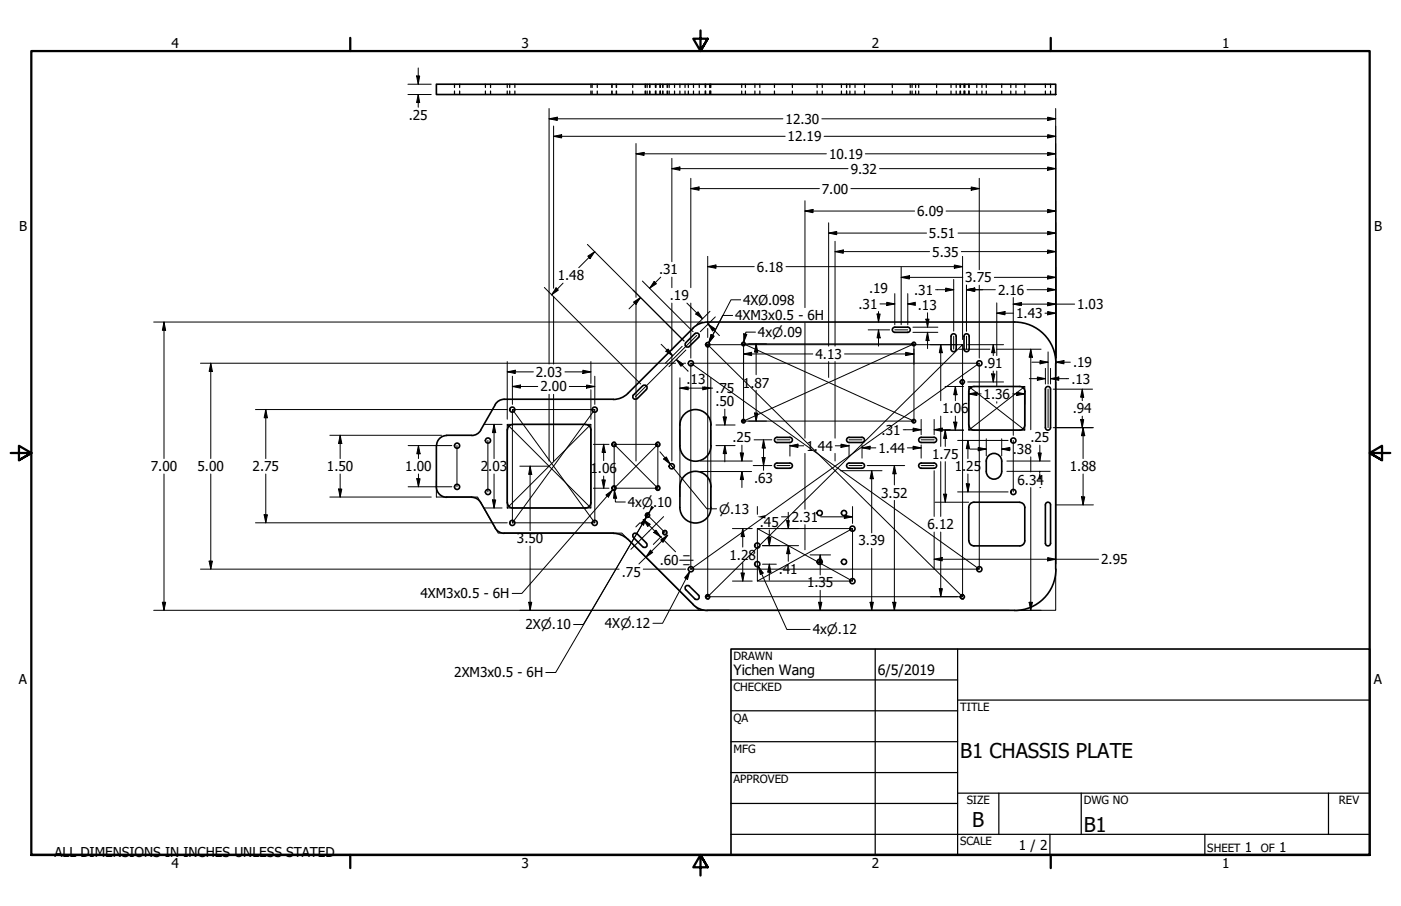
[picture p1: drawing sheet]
<svg xmlns="http://www.w3.org/2000/svg" width="432mm" height="279mm" viewBox="0 0 432 279" stroke-linecap="round" stroke-linejoin="round" font-family="sans-serif">
<!-- layer: Hidden Narrow (ANSI) -->
<g fill="none" stroke="#000" stroke-width=".31">
<path d="M188.5 26v1M188.5 28.1v1M190.1 26v1M190.1 28.1v1M198.8 26v1M198.8 28.1v1M200.3 26v1M200.3 28.1v1M202 26v1M202 28.1v1M203.5 26v1M203.5 28.1v1"/>
<path d="M203.6 26v1M203.6 28.1v1M204.2 26v1M204.2 28.1v1M205.7 26v1M205.7 28.1v1M217.4 26v1M217.4 28.1v1M218.9 26v1M218.9 28.1v1M295.8 26v1M295.8 28.1v1"/>
<path d="M297.4 26v1M297.4 28.1v1M218.5 105.7a.75 .75 0 0 0-1.1 .6 .75 .75 0 0 0 1.1 .6M297 117.2a.75 .75 0 0 0-1.2 .6 .75 .75 0 0 0 1.2 .6M189.7 136.4a.75 .75 0 0 0-1.2 .6 .75 .75 0 0 0 1.2 .7M203.1 136.4a.75 .75 0 0 0-1.1 .6 .75 .75 0 0 0 1.1 .7M189.7 149.9a.75 .75 0 0 0-1.2 .7 .75 .75 0 0 0 1.2 .6M200 158.2a.75 .75 0 0 0-1.2 .7 .75 .75 0 0 0 1.2 .6M203.1 149.9a.77 .77 0 0 0-1.1 .6 .77 .77 0 0 0 1.1 .7M205.4 163.6a.75 .75 0 0 0-1.2 .7 .75 .75 0 0 0 1.2 .6M218.5 183.4a.75 .75 0 0 0-1.1 .6 .75 .75 0 0 0 1.1 .7M297 183.4a.75 .75 0 0 0-1.2 .6 .75 .75 0 0 0 1.2 .7"/>
</g>
<!-- layer: Visible (ANSI) -->
<g fill="none" stroke="#000" stroke-width=".51">
<path d="M134.5 26h190.9v3.1h-190.9zM218.1 99.3l-2.1 .4-1.3 .6-1.1 .9M218.1 99.3h94.6a12.7 12.7 0 0 1 12.7 12.7M198.1 119l-2.8 2.8M198.1 119a.79 .79 0 0 1 1.1 0 .79 .79 0 0 1 0 1.1M211.4 105.7a.79 .79 0 0 0 0 1.1 .79 .79 0 0 0 1.1 0M213.6 101.2l-20.1 20.1M214.2 102.9a.79 .79 0 0 1 1.1 0 .79 .79 0 0 1 0 1.1M214.2 102.9l-2.8 2.8M215.3 104l-2.8 2.8M275.8 100.9h3.9a.79 .79 0 0 1 .8 .8 .79 .79 0 0 1-.8 .8h-3.9M275.8 100.9a.79 .79 0 0 0-.8 .8 .79 .79 0 0 0 .8 .8"/>
<path d="M293.1 107.7a.79 .79 0 0 0 .8 .8 .79 .79 0 0 0 .8-.8M293.1 107.7v-4a.79 .79 0 0 1 .8-.8 .79 .79 0 0 1 .8 .8v4M297.1 107.7a.79 .79 0 0 0 .8 .8 .79 .79 0 0 0 .8-.8M297.1 107.7v-4a.79 .79 0 0 1 .8-.8 .79 .79 0 0 1 .8 .8v4M322.2 120a.79 .79 0 0 1 .8-.8 .79 .79 0 0 1 .8 .8M325.4 112v63.5M134.5 137.4v12.7M137.7 134.2h7.7M137.7 134.3a3.1 3.1 0 0 0-3.1 3.1M156.3 132.5v22.6M158 130.9h22.5M158 130.9l-1.1 .5-.5 1.2"/>
<path d="M180.5 130.9l1.1 .5 .5 1.1v22.5l-.5 1.2-1.1 .5M189 123.1l-34.1 .1-1.1 .4-.8 .7-5.2 8.9-1.3 .9-1.1 .2M193.5 121.3l-1.1 .9-1.3 .6-2.1 .4M195.2 121.8a.79 .79 0 0 0 0 1.1 .79 .79 0 0 0 1.2 0M199.2 120.1l-2.8 2.8M209.5 137.4a4.8 4.8 0 0 0 4.8 4.8 4.8 4.8 0 0 0 4.8-4.8M219.1 131.1v6.3M219.1 131.1a4.8 4.8 0 0 0-4.8-4.8 4.8 4.8 0 0 0-4.8 4.8v6.3M243.4 134.9a.79 .79 0 0 1 .8 .8 .79 .79 0 0 1-.8 .8M243.5 134.9h-4a.79 .79 0 0 0-.8 .8 .79 .79 0 0 0 .8 .8h4M261.7 134.9h4a.79 .79 0 0 1 .7 .8 .79 .79 0 0 1-.7 .8h-4M261.7 134.9a.79 .79 0 0 0-.8 .8 .79 .79 0 0 0 .8 .8"/>
<path d="M287.9 134.9a.79 .79 0 0 1 .8 .8 .79 .79 0 0 1-.8 .8M287.9 134.9h-4a.79 .79 0 0 0-.8 .8 .79 .79 0 0 0 .8 .8h4M298.6 120.8l.5-1.1 1.1-.5h14.1l1.1 .5 .5 1.1M298.6 120.8v10.3M315.8 120.8v10.3a1.56 1.56 0 0 1-1.5 1.6h-14.1a1.56 1.56 0 0 1-1.6-1.6M322.2 131.9a.79 .79 0 0 0 .8 .8 .79 .79 0 0 0 .8-.8M322.2 120v11.9M323.8 120v11.9M134.5 150.1a3.2 3.2 0 0 0 3.2 3.3M137.7 153.3h7.7M145.4 153.4l1.6 .4 1.1 1.1M148.1 154.9l4.9 8.4 .8 .7 1 .4 34.2 .1 1.4 .1 1.3 .5 1.8 1.2"/>
<path d="M156.4 155l.5 1.2 1.1 .5M158 156.7h22.5M219.1 150.2v6.3M219.1 150.1a4.8 4.8 0 0 0-4.8-4.7 4.8 4.8 0 0 0-4.8 4.8v6.3a4.8 4.8 0 0 0 4.8 4.8 4.8 4.8 0 0 0 4.8-4.8M243.4 142.8a.79 .79 0 0 1 .8 .8 .79 .79 0 0 1-.8 .8M243.5 142.8h-4a.79 .79 0 0 0-.8 .8 .79 .79 0 0 0 .8 .8h4M261.7 142.8h4a.79 .79 0 0 1 .7 .8 .79 .79 0 0 1-.7 .8h-4M261.7 142.8a.79 .79 0 0 0-.8 .8 .79 .79 0 0 0 .8 .8M287.9 142.8a.79 .79 0 0 1 .8 .8 .79 .79 0 0 1-.8 .8M287.9 142.8h-4a.79 .79 0 0 0-.8 .8 .79 .79 0 0 0 .8 .8h4M304 145.4a2.38 2.38 0 0 0 2.4 2.4 2.38 2.38 0 0 0 2.3-2.4M304 142.2a2.38 2.38 0 0 1 2.4-2.4 2.38 2.38 0 0 1 2.3 2.4"/>
<path d="M304 142.2v3.2M308.7 142.2v3.2M314.3 154.9h-14.1l-.8 .2-.6 .6-.2 .8v10.3M314.3 154.9a1.56 1.56 0 0 1 1.5 1.6v10.3M322.2 155.7a.79 .79 0 0 1 .8-.8 .79 .79 0 0 1 .8 .8M322.2 155.7v11.9M323.8 155.7v11.9M193.5 166.3l20.1 20.1 1.7 1.2 1.4 .5 1.4 .2M195.3 165.8l2.8 2.8M196.4 164.6a.79 .79 0 0 0-1.2 0 .79 .79 0 0 0 0 1.2M196.4 164.7l2.8 2.7M199.2 167.5a.79 .79 0 0 1 0 1.1 .79 .79 0 0 1-1.1 0"/>
<path d="M298.6 166.8a1.56 1.56 0 0 0 1.6 1.5h14.1a1.56 1.56 0 0 0 1.5-1.5M322.2 167.5a.79 .79 0 0 0 .8 .8 .79 .79 0 0 0 .8-.8M325.4 175.5a12.7 12.7 0 0 1-12.7 12.8M211.4 181.9l2.8 2.8M212.5 180.8l2.8 2.8M212.5 180.8a.79 .79 0 0 0-1.1 0 .79 .79 0 0 0 0 1.1M215.3 183.6a.79 .79 0 0 1 0 1.1 .79 .79 0 0 1-1.1 0M218.1 188.2h94.6"/>
<circle cx="212.9" cy="112" r=".79"/>
<circle cx="218.2" cy="106.3" r=".6"/>
<circle cx="229.1" cy="106.1" r=".54"/>
<circle cx="281.7" cy="106.1" r=".54"/>
<circle cx="296.6" cy="117.8" r=".6"/>
<circle cx="301.8" cy="112" r=".79"/>
<circle cx="140.9" cy="137.4" r=".79"/>
<circle cx="150.4" cy="135.9" r=".79"/>
<circle cx="157.9" cy="126.3" r=".79"/>
<circle cx="183.3" cy="126.3" r=".79"/>
<circle cx="189.3" cy="137.1" r=".6"/>
<circle cx="202.8" cy="137.1" r=".6"/>
<circle cx="229.1" cy="129.9" r=".54"/>
<circle cx="281.7" cy="129.9" r=".54"/>
<circle cx="312.3" cy="135.9" r=".79"/>
<circle cx="140.9" cy="150.1" r=".79"/>
<circle cx="150.4" cy="151.7" r=".79"/>
<circle cx="189.3" cy="150.5" r=".6"/>
<circle cx="199.6" cy="158.9" r=".6"/>
<circle cx="202.8" cy="150.5" r=".6"/>
<circle cx="207" cy="143.8" r=".79"/>
<circle cx="252.6" cy="158.2" r=".79"/>
<circle cx="260.1" cy="158.2" r=".79"/>
<circle cx="312.3" cy="151.7" r=".79"/>
<circle cx="157.9" cy="161.3" r=".79"/>
<circle cx="183.3" cy="161.3" r=".79"/>
<circle cx="204.9" cy="164.2" r=".6"/>
<circle cx="212.9" cy="175.5" r=".79"/>
<circle cx="233.4" cy="174" r=".79"/>
<circle cx="233.4" cy="168.2" r=".79"/>
<circle cx="252.6" cy="173.3" r=".79"/>
<circle cx="260.1" cy="173.3" r=".79"/>
<circle cx="262.7" cy="179.2" r=".79"/>
<circle cx="262.7" cy="163" r=".79"/>
<circle cx="301.8" cy="175.5" r=".79"/>
<circle cx="218.2" cy="184.1" r=".6"/>
<circle cx="296.6" cy="184.1" r=".6"/>
</g>
<!-- layer: Hidden (ANSI) -->
<g fill="none" stroke="#000" stroke-width=".38">
<path d="M140.1 26v1M140.1 28.1v1M141.7 26v1M141.7 28.1v1M149.6 26v1M149.6 28.1v1M151.2 26v1M151.2 28.1v1M156.3 26v1M156.3 28.1v1M157.1 26v1M157.1 28.1v1"/>
<path d="M158.7 26v1M158.7 28.1v1M182.1 26v1M182.1 28.1v1M182.5 26v1M182.5 28.1v1M184.1 26v1M184.1 28.1v1M188.7 26v1M188.7 28.1v1M189.9 26v1M189.9 28.1v1"/>
<path d="M195 26v1M195 28.1v1M198.9 26v1M198.9 28.1v1M199.5 26v1M199.5 28.1v1M200.2 26v1M200.2 28.1v1M202.2 26v1M202.2 28.1v1M203.4 26v1M203.4 28.1v1"/>
<path d="M204.3 26v1M204.3 28.1v1M205.6 26v1M205.6 28.1v1M206.2 26v1M206.2 28.1v1M207.9 26v1M207.9 28.1v1M209.5 26v1M209.5 28.1v1M211.1 26v1M211.1 28.1v1"/>
<path d="M212.2 26v1M212.2 28.1v1M213.7 26v1M213.7 28.1v1M215.5 26v1M215.5 28.1v1M217.5 26v1M217.5 28.1v1M218.8 26v1M218.8 28.1v1M219.1 26v1M219.1 28.1v1"/>
<path d="M228.6 26v1M228.6 28.1v1M229.7 26v1M229.7 28.1v1M232.7 26v1M232.7 28.1v1M234.2 26v1M234.2 28.1v1M238.7 26v1M238.7 28.1v1M244.2 26v1M244.2 28.1v1"/>
<path d="M251.8 26v1M251.8 28.1v1M253.4 26v1M253.4 28.1v1M259.3 26v1M259.3 28.1v1M260.9 26v1M260.9 28.1v1M261.9 26v1M261.9 28.1v1M263.5 26v1M263.5 28.1v1"/>
<path d="M266.4 26v1M266.4 28.1v1M275 26v1M275 28.1v1M280.5 26v1M280.5 28.1v1M281.1 26v1M281.1 28.1v1M282.2 26v1M282.2 28.1v1M283.1 26v1M283.1 28.1v1"/>
<path d="M288.7 26v1M288.7 28.1v1M293.1 26v1M293.1 28.1v1M294.7 26v1M294.7 28.1v1M296 26v1M296 28.1v1M297.1 26v1M297.1 28.1v1M297.2 26v1M297.2 28.1v1"/>
<path d="M298.6 26v1M298.6 28.1v1M298.7 26v1M298.7 28.1v1M301.1 26v1M301.1 28.1v1M302.6 26v1M302.6 28.1v1M304 26v1M304 28.1v1M308.7 26v1M308.7 28.1v1"/>
<path d="M311.5 26v1M311.5 28.1v1M313.1 26v1M313.1 28.1v1M315.8 26v1M315.8 28.1v1M322.2 26v1M322.2 28.1v1M323.8 26v1M323.8 28.1v1"/>
</g>
<!-- layer: Border (ANSI) -->
<path d="M107.9 11.7v4M215.9 9.4v6.3l-2.2-3.8h4.4l-2.2 3.8 2.2-3.8M323.8 11.7v4M3.3 139.7h6.4l-3.9-2.2v4.4l3.9-2.2-3.9 2.2M428.5 139.7h-6.4l3.9-2.2v4.4l-3.9-2.2 3.9 2.2M9.7 263.7v-248h412.4v248h-412.4h412.4M107.9 263.7v4M218.1 267.5l-2.2-3.8 2.2 3.8h-4.4l2.2-3.8v6.3M323.8 263.7v4" fill="none" stroke="#000" stroke-width=".7"/>
<!-- layer: Sketch Geometry (ANSI) -->
<g fill="none" stroke="#000" stroke-width=".31">
<path d="M212.9 112l88.9 63.5h-88.9zM212.9 112h88.9v63.5M214.8 103.4l-19 19M218.1 106.3h78.6l-78.6 77.7zM218.1 106.3l78.6 77.7M229.2 106l52.5 23.9h-52.5zM229.2 106h52.5v23.9M275.8 101.7h4M281.7 106l-52.5 23.9M293.9 103.7v4M296.7 106.3v77.7h-78.6M297.9 103.7v4"/>
<path d="M298.6 119.2v13.5l17.2-13.5M298.6 119.2h17.2v13.5h-17.2M298.6 119.2l17.2 13.5M301.8 112l-88.9 63.5M140.8 137.4v12.7M150.4 135.8v15.9M156.3 130.9l25.8 25.8h-25.8zM156.3 130.9h25.8v25.8M157.9 126.3l25.4 34.9h-25.4zM157.9 126.3h25.4v34.9M182.1 130.9l-25.8 25.8M183.3 126.3l-25.4 34.9"/>
<path d="M189.3 137v13.6l13.5-13.6M189.3 137h13.5v13.6h-13.5M189.3 137l13.5 13.6M209.5 132.6v20.6M219.1 132.6v24.2M239.5 135.6h4M261.7 135.6h4M283.9 135.6h4M312.3 135.8v15.9M323 120v11.9M134.5 148.1v5.2h12.7l6.3 11.1h38.1l23.9 23.8h9.3M199.6 158.9l5.4 5.4"/>
<path d="M239.5 143.6h4M261.7 143.6h4M283.9 143.6h4M233.4 163v16.2h29.4v-16.2M262.8 163h-29.4l29.4 16.2M262.8 163l-29.4 16.2M325.4 175.5v12.7h-12.7"/>
</g>
<!-- layer: Title (ANSI) -->
<g fill="none" stroke="#000" stroke-width=".38">
<path d="M225.3 209.7h69.8M225.3 219.2h69.8M269.7 200.2v63.5M295.1 215.9h127M295.1 200.2v63.5M225.3 228.7h69.8M225.3 238.3h69.8M225.3 257.3h196.8M225.3 247.8h69.8M295.1 244.6h127M307.8 244.6v12.7M323.6 257.3v6.4"/>
<path d="M333.2 244.6v12.7M371.3 257.3v6.4M409.4 244.6v12.7"/>
</g>
<path d="M225.3 200.2h196.8v63.5h-196.8z" fill="none" stroke="#000" stroke-width=".51"/>
<!-- layer: Dimension (ANSI) -->
<g fill="none" stroke="#000" stroke-width=".31">
<path d="M125.7 26h7.2M125.7 29.1h7.2M128.4 23.4h.9l-.4 2.6zM128.9 29.1l.4 2.5h-.9zM128.9 21v5M128.9 29.1v4M169.2 36.6l2.6-.5v1zM169.2 36.6h72.1M169.2 33.5v78.8M170.6 38.9v50M253.3 36.6h72.1M322.9 36.1l2.5 .5-2.5 .5z"/>
<path d="M325.4 33.5v82.3M170.6 42l2.5-.5v1zM170.6 42h71.4M196 47.4l2.5-.4v.9zM196 47.4h58.7M196 44.3v47.4M207.1 52l2.4-.5v1zM207.1 52h54.3M207.1 48.8v31.9M212.9 58.2l2.6-.5v1zM212.9 58.2h39.6M212.9 55v33.7"/>
<path d="M254 42h71.4M262.3 58.2h39.5M266.7 47.4h58.7M271.1 52h54.3M299.3 57.7l2.5 .5-2.5 .5zM301.8 55v28.2M322.9 41.5l2.5 .5-2.5 .5zM322.9 51.5l2.5 .5-2.5 .5zM322.9 47l2.5 .4-2.5 .5zM181 75.4l29.8 29.8M181.2 79l2.1-1.4-1.4 2.2zM183.3 77.6l-4.9 4.9"/>
<path d="M218.1 79.1v21.1M248.1 65.1l2.5-.5v1zM248.1 65.1h33.8M248.1 61.9v33M255.4 71.9l2.5-.5v1zM255.4 71.9h30.2M255.4 68.7v38M257.4 77.6l2.5-.5v1zM257.4 77.6h29.1M257.4 74.4v32.3M291.6 65.1h33.8M295.3 71.9h30.1"/>
<path d="M296.3 77.6h29.1M296.7 79.1v25.6M322.9 77.1l2.5 .5-2.5 .5zM322.9 64.6l2.5 .5-2.5 .5zM322.9 71.4l2.5 .5-2.5 .5zM47.4 99.3h169.1M50.5 99.3l.6 2.6h-1.1zM50.5 99.3v42.1M167.8 88.6l29.7 29.8M170.6 91.4v20.9M171.4 88.8l.7 .7-2.1 1.4zM173.5 87.3l-3.5 3.6"/>
<path d="M195.3 93.2l2.1-1.4-1.4 2.1zM196 93.7v48.5M197.4 91.8l-3.5 3.4M198 86.7l15.6 15.6M201.6 86.8l.7 .7-2.1 1.4zM203.6 85.5l-3.4 3.4M207.1 85.5v3.2M207.1 93.5v14.5M211.7 93.5l4.8 4.8M212.9 93.5v16.9M214.4 96.8l.7-.7 1.4 2.2zM218.1 82.2l2.6-.5v1z"/>
<path d="M218.1 82.2h14.4M218.2 99.9l2.1 1.4-.7 .8zM218.2 99.9l3.5 3.6M218.8 96l-4 4.1M220.5 97.7l-4.7 4.6M228.3 92.5h-3l-6.9 13.2M242.3 82.2h54.4M248.1 99.7v35.4M270.3 96.8h1l-.5 2.5zM270.8 96.1v3.2M271.2 93.7h4.6M273.3 93.2l2.5 .5-2.5 .5z"/>
<path d="M275.8 90.6v9.5M277.7 85.5l2.6-.5v1zM277.7 85.5h19M277.7 82.4v17.7M279.8 90.6v9.5M279.8 93.7l2.3 .5M282.1 93.2l-2.3 .5h2.3M285.4 98.4h.9l-.4 2.5zM285.9 96.5v4.4M288.4 89.3h5.5M291.5 88.8l2.4 .5-2.4 .6zM293.9 86.2v15.9"/>
<path d="M294.1 81.7l2.6 .5-2.6 .5zM297.9 89.3l2.5-.5v1.1zM297.9 89.3h8.9M297.9 87.9v14.2M301.8 87.9v22.5M306.5 85.5h18.9M307.2 96.6l2.6-.5v1zM307.2 96.6h5.2M307.2 93.4v16.3M312.3 93.8h18.9M312.3 93.8l2.5-.5v.9M312.3 93.8l2.2 .4"/>
<path d="M312.3 91.8v42.4M316.5 89.3h8.9M322.1 96.6h3.3M322.9 85l2.5 .5-2.5 .5zM322.9 88.8l2.5 .5-2.5 .6zM322.9 93.3l2.5 .5-2.5 .5zM322.9 96.1l2.5 .5-2.5 .5zM61.8 112h146.4M65 112l.5 2.6h-1zM65 112v29.4M156.3 114.7l2.5-.5v1zM156.3 114.7h8.1"/>
<path d="M156.3 111.5v17.8M157.9 119.2l2.5-.5v1zM157.9 119.2h7.8M157.9 116v8.7M174.1 114.7h8M175.5 119.2h7.8M179.6 114.2l2.5 .5-2.5 .5zM180.8 118.7l2.5 .5-2.5 .5zM182.1 111.5v6.7M183.3 116v8.7M203.8 106.2l3.5 3.5M205.9 107.6l1.4 2.1-2.1-1.4z"/>
<path d="M207.1 109.9v32.3M208.5 110.9l2.1 1.4-.7 .7zM208.5 110.9l3.6 3.6M209.5 116.5v14.5M210.2 106.8l-5.1 5.2M210.7 112h.6M211.4 107.9l-5.2 5.2M211.6 119.3l-2.1 .4M212.1 119.3v.9l-2.6-.5M216.6 119.3v.9l2.5-.5h-9.6M217.1 119.3l2.5 .4M218.1 101.3v2.8"/>
<path d="M219.1 116.5v14.5M219.1 103.3l.9 .5-1.6 1.9zM229.2 109.2l2.4-.6v1.1zM229.2 109.2h21.3M229.2 107.6v4.7M229.2 102.9l1 .2-1 2.4zM230.8 106h5.4M232.9 102.4h-3l-.7 3.1M233 106l.6 2.6h-1.1zM233 106v9.6M255.4 111.5v4.9M257.4 111.5v23.6"/>
<path d="M260.3 109.2h21.4M267.6 101.7h6.6M270.8 101.7l.5 2.5h-1zM270.8 101.7v5M279.1 108.6l2.6 .6-2.6 .5zM281.4 100.9h7.7M281.4 102.5h7.7M281.7 107.6v4.7M285.9 102.5l.4 2.5h-.9zM285.9 102.5v5M286.8 106.3h8.3M289.9 106.3l.5 2.5h-.9z"/>
<path d="M289.9 106.3v17.3M291.3 119.2h5.7M294.4 119.2l.6 2.5h-1.1zM294.4 119.2v4.4M295.5 107.7h9.6M298.3 106.3h11M298.3 117.8h11M305.6 115.3h1l-.5 2.5zM306.1 106.3l.5 2.5h-1zM306.1 106.3v3.4M306.1 114.4v3.4M307.1 107.7h13.8"/>
<path d="M307.2 114.4v4.7M317.2 116.8h5M317.7 107.7l.5 2.5h-1zM317.7 107.7v24.8M318 111.7h5M319.7 116.3l2.5 .5-2.5 .5zM320.5 111.2l2.5 .5-2.5 .5zM322.2 113.6v4.8M323 108.5v9.9M323.8 116.8l2.5-.5v1zM323.8 116.8h5.6M323.8 113.6v4.8"/>
<path d="M325.4 111.7l2.5-.5v1zM325.4 117.8v56.1M325.4 111.7h4.5M78.7 126.3h77.6M81.9 126.3l.5 2.5h-1zM81.9 126.3v15.1M101.7 134.2h34.4M104.8 134.2l.5 2.6h-1zM104.8 134.2v7.2M125.8 137.4h13.5M129 137.4l.5 2.6h-1zM129 137.4v4"/>
<path d="M149.1 130.9h5.6M152.3 130.9l.5 2.5h-1zM152.3 130.9v10.5M169.2 121.6v20.6M170.6 121.6v20.6M182.1 120.2v9.1M182.9 137h4.8M186.1 137l.5 2.5h-1.1zM186.1 137v5M203.4 139.3l3.2 3.8M220.7 137.4h5.9M220.7 131.1h5.9"/>
<path d="M222.9 128.6h1l-.5 2.5zM223.4 137.4l.5 2.5h-1zM223.4 126.2v4.9M223.4 137.4v5M228.2 139.7h1l-.5 2.5zM228.7 137.3v4.9M230.8 129.9h5.4M232.4 135.6h5.5M232.5 127.4h1.1l-.6 2.5zM233 120.3v9.6M235.3 135.6l.5 2.6h-.9zM235.3 135.6v9.4"/>
<path d="M243.5 137.5l2.4-.5v1zM243.5 137.5h4.2M243.5 137.2v3.5M248.1 139.8v17.2M257.4 139.8v2.4M257.4 137.5h4.3M259.2 137l2.5 .5-2.5 .5zM261.7 137.2v3.5M265.7 138.1l2.5-.5v1zM265.7 138.1h4.2M265.7 137.2v4.1M278.4 132.5h5.5"/>
<path d="M279.7 138.1h4.2M281.4 137.6l2.5 .5-2.5 .5zM281.4 132l2.5 .5-2.5 .5zM283.9 129.3v4.7M283.9 137.2v4.1M287.9 132.5l2.5-.5v1zM287.9 132.5h5M287.9 129.3v4.7M289.9 128.3v9.4M290.3 132.7h6.7M291.3 132.7l.5 2.5h-1zM291.3 132.7v5"/>
<path d="M293.9 130.2h1.1l-.6 2.5zM294.4 128.3v4.4M295.1 135.8h15.6M298.3 135.8l.5 2.6h-1zM298.3 135.8v5.6M298.6 121.5l2.5-.5v1zM298.6 121.5h3.8M298.6 120.8v2.8M299 138.5h5M301.5 138l2.5 .5-2.5 .5zM304 135.3v5.3M307.2 123.9v.4"/>
<path d="M308.7 138.5l2.5-.5v1zM308.7 138.5h2.6M308.7 135.3v5.3M312.1 121.5h3.7M313.4 121l2.4 .5-2.4 .5zM315.8 120.8v3.9M320 139.7h.9l-.4 2.5zM320.5 137.3v4.9M324.6 131.9h12.4M324.6 120h12.1M333.1 129.4h.9l-.4 2.5zM333.6 120l.4 2.5h-.9z"/>
<path d="M333.6 120v3.6M333.6 128.3v3.6M333.8 131.9l.5 2.5h-1zM333.8 131.9v9.5M50.5 146.2v42M65 146.2v29.3M81.4 158.8h1l-.5 2.4zM81.9 146.2v15M101.7 153.3h31.2M104.3 150.8h1l-.5 2.5zM104.8 146.2v7.1M125.8 150.1h13.5"/>
<path d="M128.5 147.6h1l-.5 2.5zM129 146.2v3.9M149.1 156.7h5.6M151.8 154.2h1l-.5 2.5zM152.3 146.2v10.5M160.2 143.8h8.8M163.4 143.8l.5 2.5h-1zM163.4 143.8v19.8M182.9 150.6h4.8M185.5 148h1.1l-.5 2.6zM186.1 146.8v3.8M189.4 151.1l.7 2.5-1 .1z"/>
<path d="M189.4 151.1l.3 3.7h3M199.3 159.4l.6-1-20.1 34.2h-3M200.1 157.9l-.2 .5 .3-.5M200.3 157.9l-.4 .5M204.5 141.5l.9-.6 1.2 2.2zM206.6 143.1l11.3 13.8h3M206.6 143.1l1 1.3M215.9 142.2h15.9M215.9 145.4h15.7M228.7 145.4l.5 2.5h-1zM228.7 145.4v5M232.2 143.6h5.7"/>
<path d="M233.4 156.2v2.4M234.9 141.1h.9l-.5 2.5zM240.9 159.4h2.3M243 158v5M252.9 159.4h9.9M259 145.2h12.8M260.2 158.9l2.6 .5-2.6 .5zM262.8 156.2v5.2M267.3 143.6h11.5M268.7 145.2l.5 2.4h-1zM268.7 145.2v19.1M275.7 143.6l.5 2.5h-1.1z"/>
<path d="M275.7 143.6v5.9M275.7 154.3v33.9M287.9 145.2v14.1M288.2 154.9h10.4M289.9 142.4v16.9M290.8 152.4h1l-.5 2.5zM291.3 142.4v12.5M295.1 151.7h15.6M297.8 149.2h1l-.5 2.5zM298.3 146.2v5.5M310.3 142.2h13.4M310.3 145.4h13.4"/>
<path d="M317.7 140.9v4.6M317.7 150.4v37.8M320.5 145.4l-.1 .1M320.5 150.4h.1M325.4 155.7h11.6M333.3 153.2h1l-.5 2.5zM333.8 146.2v9.5M61.8 175.5h129M64.5 173h1l-.5 2.5zM78.7 161.2h77.6M163.4 168.4v19.8M197.3 161.2l-1.3 1.3"/>
<path d="M198.2 160.2l2.1 1.5-.7 .7zM198.2 175.5h13.1M198.2 160.2l10 10M200.5 169.7l.7 .7-2.1 1.4zM202.2 163.5l1.4 2.1-2.1-1.4zM203.6 166.5l2.2-1.5-1.5 2.2zM203.8 165.4l-2.4 2.5M205.8 165l-8.9 8.9M212.6 176.2l-.7 2.5-.9-.5zM212.6 176.2l-8.4 16h-3M225.7 179.2h6.1M225.7 163h6.1"/>
<path d="M228.4 176.7h1l-.5 2.5zM228.9 163l.5 2.5h-1zM228.9 163v5.7M228.9 173.5v5.7M233.7 174.7l1.5 2-.9 .5zM233.7 174.7l8.8 19.4h7.2M235 168.3h11.1M235 174h4.3M236.6 165.7h1l-.5 2.6zM237.1 174l.5 2.5h-1zM237.1 163.4v4.9M237.1 174v4.9"/>
<path d="M240.9 163h5.2M243 168.3l.5 2.5h-1.1zM243 168.3v4.8M243.2 160.5h-.8l.6 2.5M243.2 161.8l-.2 1.2M248.1 161.8v7.7M249.7 171.1h6.3M252.8 171.1l.5 2.5h-1zM252.8 171.1v6.2M268.7 169.1v19.1M287.9 172.5l2.5-.5v1zM287.9 164.1v11.5"/>
<path d="M287.9 172.5h50.7M289.9 164.1v19.9M322.9 172l2.5 .5-2.5 .5zM47.4 188.2h263.7M50 185.7h1.1l-.6 2.5zM162.9 185.7h1l-.5 2.5zM252.3 185.7h1l-.5 2.5zM252.8 182.1v6.1M268.2 185.7h1l-.5 2.5zM275.1 185.7h1.1l-.5 2.5zM286.8 184h8.3M289.5 181.5h.9l-.5 2.5z"/>
<path d="M314.3 188.2h6.6M317.2 185.7h1l-.5 2.5z"/>
</g>
<g fill="#000">
<path d="M128.4 23.4h.9l-.4 2.6z" fill-rule="evenodd"/>
<path d="M128.9 29.1l.4 2.5h-.9z" fill-rule="evenodd"/>
<path d="M169.2 36.6l2.6-.5v1z" fill-rule="evenodd"/>
<path d="M322.9 36.1l2.5 .5-2.5 .5z" fill-rule="evenodd"/>
<path d="M170.6 42l2.5-.5v1z" fill-rule="evenodd"/>
<path d="M196 47.4l2.5-.4v.9z" fill-rule="evenodd"/>
<path d="M207.1 52l2.4-.5v1z" fill-rule="evenodd"/>
<path d="M212.9 58.2l2.6-.5v1z" fill-rule="evenodd"/>
<path d="M299.3 57.7l2.5 .5-2.5 .5z" fill-rule="evenodd"/>
<path d="M322.9 41.5l2.5 .5-2.5 .5z" fill-rule="evenodd"/>
<path d="M322.9 51.5l2.5 .5-2.5 .5z" fill-rule="evenodd"/>
<path d="M322.9 47l2.5 .4-2.5 .5z" fill-rule="evenodd"/>
<path d="M181.2 79l2.1-1.4-1.4 2.2z" fill-rule="evenodd"/>
<path d="M248.1 65.1l2.5-.5v1z" fill-rule="evenodd"/>
<path d="M255.4 71.9l2.5-.5v1z" fill-rule="evenodd"/>
<path d="M257.4 77.6l2.5-.5v1z" fill-rule="evenodd"/>
<path d="M322.9 77.1l2.5 .5-2.5 .5z" fill-rule="evenodd"/>
<path d="M322.9 64.6l2.5 .5-2.5 .5z" fill-rule="evenodd"/>
<path d="M322.9 71.4l2.5 .5-2.5 .5z" fill-rule="evenodd"/>
<path d="M171.4 88.8l.7 .7-2.1 1.4z" fill-rule="evenodd"/>
<path d="M195.3 93.2l2.1-1.4-1.4 2.1z" fill-rule="evenodd"/>
<path d="M201.6 86.8l.7 .7-2.1 1.4z" fill-rule="evenodd"/>
<path d="M214.4 96.8l.7-.7 1.4 2.2z" fill-rule="evenodd"/>
<path d="M218.1 82.2l2.6-.5v1z" fill-rule="evenodd"/>
<path d="M270.3 96.8h1l-.5 2.5z" fill-rule="evenodd"/>
<path d="M273.3 93.2l2.5 .5-2.5 .5z" fill-rule="evenodd"/>
<path d="M277.7 85.5l2.6-.5v1z" fill-rule="evenodd"/>
<path d="M279.8 93.7l2.5-.5v1z" fill-rule="evenodd"/>
<path d="M285.4 98.4h.9l-.4 2.5z" fill-rule="evenodd"/>
<path d="M291.5 88.8l2.4 .5-2.4 .6z" fill-rule="evenodd"/>
<path d="M294.1 81.7l2.6 .5-2.6 .5z" fill-rule="evenodd"/>
<path d="M297.9 89.3l2.5-.5v1.1z" fill-rule="evenodd"/>
<path d="M297.9 89.3l2.5-.5v1.1z" fill-rule="evenodd"/>
<path d="M307.2 96.6l2.6-.5v1z" fill-rule="evenodd"/>
<path d="M312.3 93.8l2.5-.5v1z" fill-rule="evenodd"/>
<path d="M322.9 85l2.5 .5-2.5 .5z" fill-rule="evenodd"/>
<path d="M322.9 88.8l2.5 .5-2.5 .6z" fill-rule="evenodd"/>
<path d="M322.9 93.3l2.5 .5-2.5 .5z" fill-rule="evenodd"/>
<path d="M322.9 96.1l2.5 .5-2.5 .5z" fill-rule="evenodd"/>
<path d="M50.5 99.3l.6 2.6h-1.1z" fill-rule="evenodd"/>
<path d="M65 112l.5 2.6h-1z" fill-rule="evenodd"/>
<path d="M156.3 114.7l2.5-.5v1z" fill-rule="evenodd"/>
<path d="M157.9 119.2l2.5-.5v1z" fill-rule="evenodd"/>
<path d="M179.6 114.2l2.5 .5-2.5 .5z" fill-rule="evenodd"/>
<path d="M180.8 118.7l2.5 .5-2.5 .5z" fill-rule="evenodd"/>
<path d="M205.9 107.6l1.4 2.1-2.1-1.4z" fill-rule="evenodd"/>
<path d="M208.5 110.9l2.1 1.4-.7 .7z" fill-rule="evenodd"/>
<path d="M209.5 119.7l2.6-.5v1z" fill-rule="evenodd"/>
<path d="M219.1 103.3l.9 .5-1.6 1.9z" fill-rule="evenodd"/>
<path d="M218.2 99.9l2.1 1.4-.7 .8z" fill-rule="evenodd"/>
<path d="M229.2 102.9l1 .2-1 2.4z" fill-rule="evenodd"/>
<path d="M229.2 109.2l2.4-.6v1.1z" fill-rule="evenodd"/>
<path d="M233 106l.6 2.6h-1.1z" fill-rule="evenodd"/>
<path d="M270.8 101.7l.5 2.5h-1z" fill-rule="evenodd"/>
<path d="M279.1 108.6l2.6 .6-2.6 .5z" fill-rule="evenodd"/>
<path d="M285.9 102.5l.4 2.5h-.9z" fill-rule="evenodd"/>
<path d="M289.9 106.3l.5 2.5h-.9z" fill-rule="evenodd"/>
<path d="M305.6 115.3h1l-.5 2.5z" fill-rule="evenodd"/>
<path d="M306.1 106.3l.5 2.5h-1z" fill-rule="evenodd"/>
<path d="M317.7 107.7l.5 2.5h-1z" fill-rule="evenodd"/>
<path d="M319.7 116.3l2.5 .5-2.5 .5z" fill-rule="evenodd"/>
<path d="M320.5 111.2l2.5 .5-2.5 .5z" fill-rule="evenodd"/>
<path d="M323.8 116.8l2.5-.5v1z" fill-rule="evenodd"/>
<path d="M325.4 111.7l2.5-.5v1z" fill-rule="evenodd"/>
<path d="M81.9 126.3l.5 2.5h-1z" fill-rule="evenodd"/>
<path d="M104.8 134.2l.5 2.6h-1z" fill-rule="evenodd"/>
<path d="M129 137.4l.5 2.6h-1z" fill-rule="evenodd"/>
<path d="M152.3 130.9l.5 2.5h-1z" fill-rule="evenodd"/>
<path d="M186.1 137l.5 2.5h-1.1z" fill-rule="evenodd"/>
<path d="M216.6 119.2l2.5 .5-2.5 .5z" fill-rule="evenodd"/>
<path d="M222.9 128.6h1l-.5 2.5z" fill-rule="evenodd"/>
<path d="M223.4 137.4l.5 2.5h-1z" fill-rule="evenodd"/>
<path d="M228.2 139.7h1l-.5 2.5z" fill-rule="evenodd"/>
<path d="M232.5 127.4h1.1l-.6 2.5z" fill-rule="evenodd"/>
<path d="M235.3 135.6l.5 2.6h-.9z" fill-rule="evenodd"/>
<path d="M243.5 137.5l2.4-.5v1z" fill-rule="evenodd"/>
<path d="M259.2 137l2.5 .5-2.5 .5z" fill-rule="evenodd"/>
<path d="M265.7 138.1l2.5-.5v1z" fill-rule="evenodd"/>
<path d="M281.4 137.6l2.5 .5-2.5 .5z" fill-rule="evenodd"/>
<path d="M281.4 132l2.5 .5-2.5 .5z" fill-rule="evenodd"/>
<path d="M287.9 132.5l2.5-.5v1z" fill-rule="evenodd"/>
<path d="M291.3 132.7l.5 2.5h-1z" fill-rule="evenodd"/>
<path d="M293.9 130.2h1.1l-.6 2.5z" fill-rule="evenodd"/>
<path d="M294.4 119.2l.6 2.5h-1.1z" fill-rule="evenodd"/>
<path d="M298.3 135.8l.5 2.6h-1z" fill-rule="evenodd"/>
<path d="M298.6 121.5l2.5-.5v1z" fill-rule="evenodd"/>
<path d="M301.5 138l2.5 .5-2.5 .5z" fill-rule="evenodd"/>
<path d="M308.7 138.5l2.5-.5v1z" fill-rule="evenodd"/>
<path d="M313.4 121l2.4 .5-2.4 .5z" fill-rule="evenodd"/>
<path d="M320 139.7h.9l-.4 2.5z" fill-rule="evenodd"/>
<path d="M333.1 129.4h.9l-.4 2.5z" fill-rule="evenodd"/>
<path d="M333.6 120l.4 2.5h-.9z" fill-rule="evenodd"/>
<path d="M333.8 131.9l.5 2.5h-1z" fill-rule="evenodd"/>
<path d="M81.4 158.8h1l-.5 2.4z" fill-rule="evenodd"/>
<path d="M104.3 150.8h1l-.5 2.5z" fill-rule="evenodd"/>
<path d="M128.5 147.6h1l-.5 2.5z" fill-rule="evenodd"/>
<path d="M151.8 154.2h1l-.5 2.5z" fill-rule="evenodd"/>
<path d="M163.4 143.8l.5 2.5h-1z" fill-rule="evenodd"/>
<path d="M185.5 148h1.1l-.5 2.6z" fill-rule="evenodd"/>
<path d="M189.4 151.1l.7 2.5-1 .1z" fill-rule="evenodd"/>
<path d="M200.7 156l.9 .5-1.7 1.9z" fill-rule="evenodd"/>
<path d="M204.5 141.5l.9-.6 1.2 2.2z" fill-rule="evenodd"/>
<path d="M228.7 145.4l.5 2.5h-1z" fill-rule="evenodd"/>
<path d="M234.9 141.1h.9l-.5 2.5z" fill-rule="evenodd"/>
<path d="M233.4 159.4l2.5-.5v1z" fill-rule="evenodd"/>
<path d="M260.2 158.9l2.6 .5-2.6 .5z" fill-rule="evenodd"/>
<path d="M268.7 145.2l.5 2.4h-1z" fill-rule="evenodd"/>
<path d="M275.7 143.6l.5 2.5h-1.1z" fill-rule="evenodd"/>
<path d="M290.8 152.4h1l-.5 2.5z" fill-rule="evenodd"/>
<path d="M297.8 149.2h1l-.5 2.5z" fill-rule="evenodd"/>
<path d="M320.5 145.4l.4 2.5h-.9z" fill-rule="evenodd"/>
<path d="M333.3 153.2h1l-.5 2.5z" fill-rule="evenodd"/>
<path d="M64.5 173h1l-.5 2.5z" fill-rule="evenodd"/>
<path d="M198.2 160.2l2.1 1.5-.7 .7z" fill-rule="evenodd"/>
<path d="M200.5 169.7l.7 .7-2.1 1.4z" fill-rule="evenodd"/>
<path d="M202.2 163.5l1.4 2.1-2.1-1.4z" fill-rule="evenodd"/>
<path d="M203.6 166.5l2.2-1.5-1.5 2.2z" fill-rule="evenodd"/>
<path d="M212.6 176.2l-.7 2.5-.9-.5z" fill-rule="evenodd"/>
<path d="M228.4 176.7h1l-.5 2.5z" fill-rule="evenodd"/>
<path d="M228.9 163l.5 2.5h-1z" fill-rule="evenodd"/>
<path d="M233.7 174.7l1.5 2-.9 .5z" fill-rule="evenodd"/>
<path d="M236.6 165.7h1l-.5 2.6z" fill-rule="evenodd"/>
<path d="M237.1 174l.5 2.5h-1z" fill-rule="evenodd"/>
<path d="M242.4 160.5h1.1l-.5 2.5z" fill-rule="evenodd"/>
<path d="M243 168.3l.5 2.5h-1.1z" fill-rule="evenodd"/>
<path d="M252.8 171.1l.5 2.5h-1z" fill-rule="evenodd"/>
<path d="M287.9 172.5l2.5-.5v1z" fill-rule="evenodd"/>
<path d="M322.9 172l2.5 .5-2.5 .5z" fill-rule="evenodd"/>
<path d="M50 185.7h1.1l-.6 2.5z" fill-rule="evenodd"/>
<path d="M162.9 185.7h1l-.5 2.5z" fill-rule="evenodd"/>
<path d="M252.3 185.7h1l-.5 2.5z" fill-rule="evenodd"/>
<path d="M268.2 185.7h1l-.5 2.5z" fill-rule="evenodd"/>
<path d="M275.1 185.7h1.1l-.5 2.5z" fill-rule="evenodd"/>
<path d="M289.5 181.5h.9l-.5 2.5z" fill-rule="evenodd"/>
<path d="M317.2 185.7h1l-.5 2.5z" fill-rule="evenodd"/>
</g>
<!-- layer: Symbol (ANSI) -->
<path d="M225.8 97.3h-3l-4.3 8.3M219.2 103.2l.9 .4-1.6 2zM186.8 152.7l2-1.6-1.3 2.2zM188.8 151.1l-28 31.9h-2.9M199.2 159.5l-.8 2.4-.9-.5zM199.2 159.5l-27.9 47.9h-3.1" fill="none" stroke="#000" stroke-width=".31"/>
<g fill="#000">
<path d="M219.2 103.2l.9 .4-1.6 2z" fill-rule="evenodd"/>
<path d="M186.8 152.7l2-1.6-1.3 2.2z" fill-rule="evenodd"/>
<path d="M199.2 159.5l-.8 2.4-.9-.5z" fill-rule="evenodd"/>
</g>
<!-- layer: Centerline (ANSI) -->
<path d="M204.5 159.3l-10.1 10.1" fill="none" stroke="#000" stroke-width=".31"/>
<g font-size="6.3">
<text x="295.9" y="233.6">B1 CHASSIS PLATE</text>
<text x="299.7" y="255.1">B</text>
<text x="334" y="256.5">B1</text>
</g>
<g font-size="4.4">
<text x="226.1" y="208">Yichen Wang</text>
<text x="270.5" y="208.2">6/5/2019</text>
</g>
<g font-size="4.2">
<text x="52.8" y="14.7">4</text>
<text x="160.8" y="14.7">3</text>
<text x="268.7" y="14.7">2</text>
<text x="376.7" y="14.7">1</text>
<text x="126" y="37">.25</text>
<text x="242.1" y="38.2">12.30</text>
<text x="242.8" y="43.6">12.19</text>
<text x="255.5" y="49">10.19</text>
<text x="262.2" y="53.5">9.32</text>
<text x="253.3" y="59.7">7.00</text>
<text x="5.9" y="71.4">B</text>
<text x="282.7" y="66.6">6.09</text>
<text x="423.5" y="71.4">B</text>
<text x="286.3" y="73.3">5.51</text>
<text x="233.3" y="83.8">6.18</text>
<text x="287.3" y="79.1">5.35</text>
<text x="171.9" y="86.5">1.48</text>
<text x="203.1" y="84.6">.31</text>
<text x="297.5" y="87.1">3.75</text>
<text x="206.4" y="92.6">.19</text>
<text x="229" y="94">4XØ.098</text>
<text x="264.6" y="95.2">.31</text>
<text x="267.8" y="90.5">.19</text>
<text x="281.7" y="90.9">.31</text>
<text x="282.9" y="95.6">.13</text>
<text x="307.6" y="90.9">2.16</text>
<text x="332" y="95.3">1.03</text>
<text x="226.6" y="98.8">4XM3x0.5 - 6H</text>
<text x="313.2" y="98.1">1.43</text>
<text x="233.6" y="103.9">4x⌀.09</text>
<text x="251.3" y="110.7">4.13</text>
<text x="303.2" y="113.5">.91</text>
<text x="330.7" y="113.2">.19</text>
<text x="165.2" y="116.2">2.03</text>
<text x="211.6" y="118.4">.13</text>
<text x="229" y="119.5">1.87</text>
<text x="330.2" y="118.3">.13</text>
<text x="166.6" y="120.7">2.00</text>
<text x="220.5" y="121.2">.75</text>
<text x="220.5" y="125.3">.50</text>
<text x="303.1" y="123">1.36</text>
<text x="290.4" y="127.4">1.06</text>
<text x="330.6" y="127.4">.94</text>
<text x="225.7" y="136.4">.25</text>
<text x="271.7" y="134">.31</text>
<text x="317.6" y="136.5">.25</text>
<text x="248.5" y="139">1.44</text>
<text x="270.8" y="139.6">1.44</text>
<text x="287.3" y="141.5">1.75</text>
<text x="312.2" y="140">.</text>
<text x="313.4" y="140">38</text>
<text x="46.5" y="145.3">7.00</text>
<text x="60.9" y="145.3">5.00</text>
<text x="77.9" y="145.3">2.75</text>
<text x="100.8" y="145.3">1.50</text>
<text x="124.9" y="145.3">1.00</text>
<text x="148.2" y="145.3">2</text>
<text x="150.5" y="145.3">.03</text>
<text x="182" y="145.9">1</text>
<text x="184.3" y="145.9">.06</text>
<text x="232.4" y="149">.63</text>
<text x="294.3" y="145.3">1.</text>
<text x="297.8" y="145.3">25</text>
<text x="313.6" y="149.5">6.34</text>
<text x="329.8" y="145.3">1.88</text>
<text x="271.6" y="153.5">3.52</text>
<text x="193.5" y="156.3">4x⌀.10</text>
<text x="244" y="160.9">2.31</text>
<text x="159.3" y="167.5">3.50</text>
<text x="234.2" y="162.5">.45</text>
<text x="285.9" y="163.2">6.12</text>
<text x="224.9" y="172.7">1.28</text>
<text x="264.6" y="168.2">3.39</text>
<text x="339.4" y="174">2.95</text>
<text x="191.6" y="177.8">.75</text>
<text x="203.3" y="174.1">.60⌯</text>
<text x="240" y="177">.41</text>
<text x="129.6" y="184.5">4XM3x0.5 - 6H</text>
<text x="248.7" y="181.2">1.35</text>
<text x="162" y="194.1">2X⌀.10</text>
<text x="186.4" y="193.7">4X⌀.12</text>
<text x="250.5" y="195.6">4x⌀.12</text>
<text x="140" y="208.9">2XM3x0.5 - 6H</text>
<text x="5.8" y="211.1">A</text>
<text x="423.4" y="211.1">A</text>
<text x="314" y="262.3">1 / 2</text>
<text x="383.7" y="262.8">1</text>
<text x="394.2" y="262.8">1</text>
<text x="16.8" y="264.3">ALL DIMENSIONS IN INCHES UNLESS STATED</text>
<text x="52.8" y="267.7">4</text>
<text x="160.8" y="267.7">3</text>
<text x="268.7" y="267.7">2</text>
<text x="376.7" y="267.7">1</text>
</g>
<text font-size="4" x="221.7" y="158.4">⌀.13</text>
<g font-size="3.5">
<text x="226.1" y="203.5">DRAWN</text>
<text x="226.1" y="213">CHECKED</text>
<text x="295.9" y="219.2">TITLE</text>
<text x="226.1" y="222.6">QA</text>
<text x="226.1" y="232.1">MFG</text>
<text x="226.1" y="241.6">APPROVED</text>
<text x="297.9" y="248">SIZE</text>
<text x="334" y="248">DWG NO</text>
<text x="412.7" y="247.9">REV</text>
<text x="295.9" y="260.7">SCALE</text>
<text x="372.1" y="262.8">SHEET</text>
<text x="388.6" y="262.8">OF</text>
</g>
</svg>
